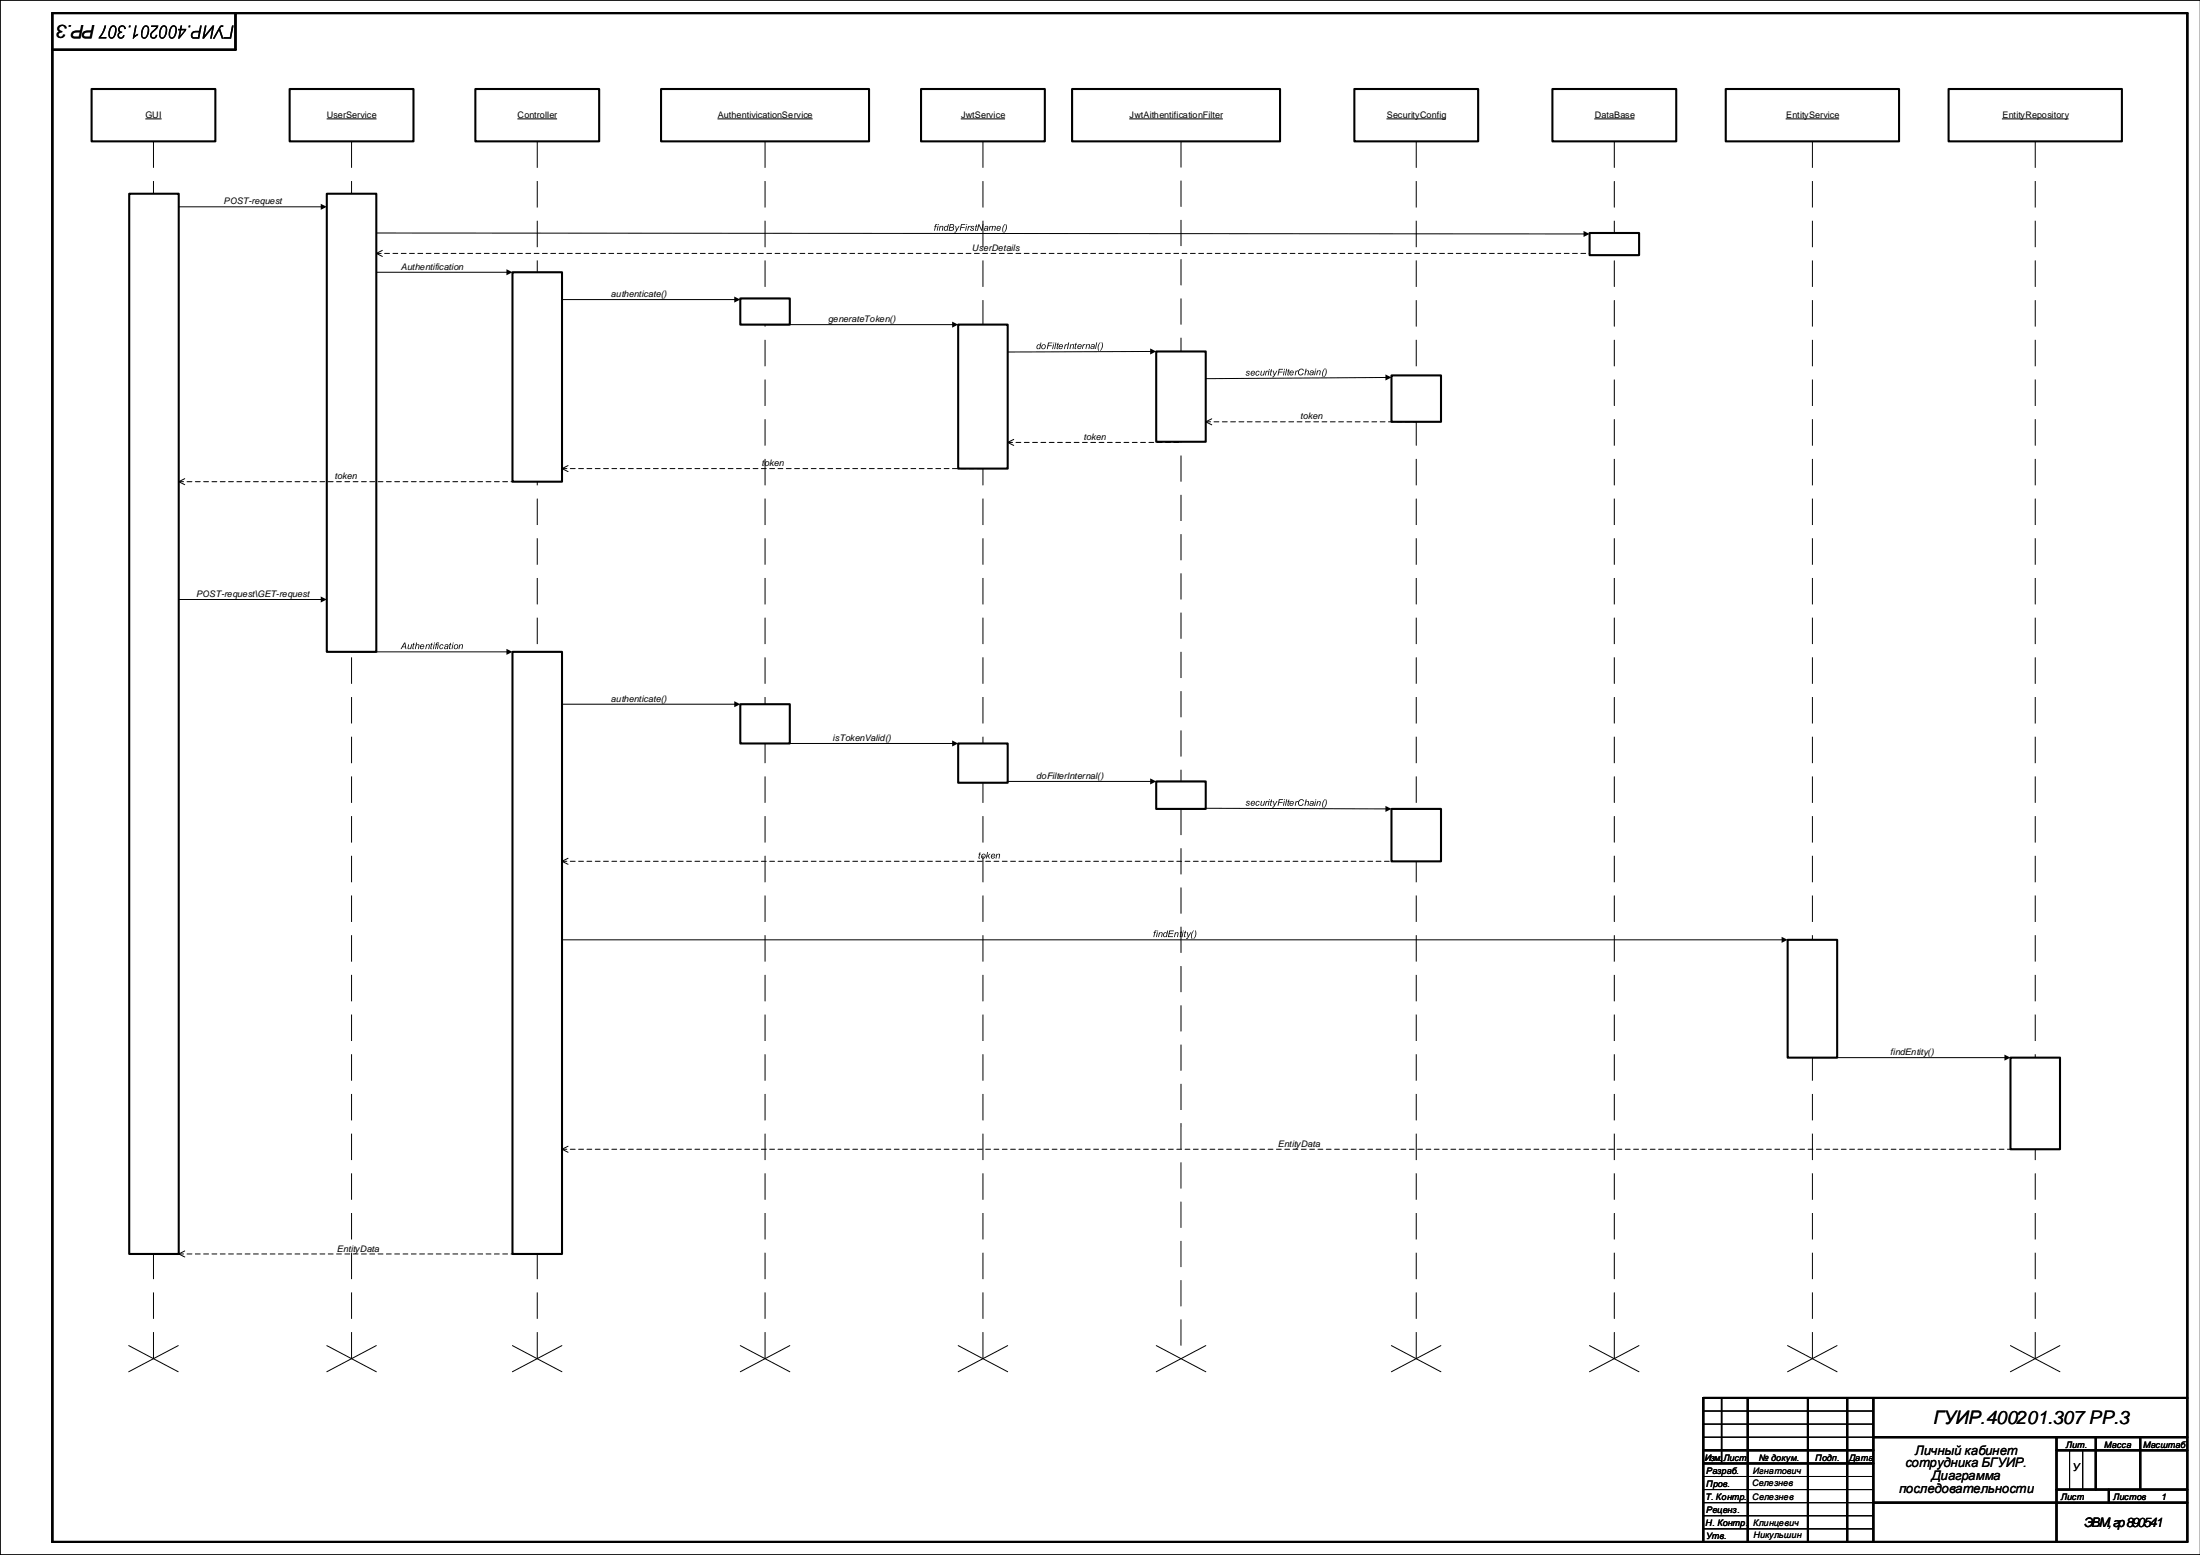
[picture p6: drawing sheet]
<svg xmlns="http://www.w3.org/2000/svg" width="841mm" height="594mm" viewBox="0 0 841 594" stroke-linecap="round" stroke-linejoin="round" font-family="sans-serif">
<g fill="none" stroke="#000" stroke-width=".38">
<path d="M840.9 0h-840.9v594h840.9M58.7 54v10.1M58.7 69.2v10.1M58.7 84.3v10.1M58.7 99.5v10.1M58.7 114.6v10.2M58.7 129.8v10.1M58.7 145v10.1M58.7 160.1v10.1M58.7 175.3v10.1M58.7 190.5v10.1M58.7 205.6v10.1"/>
<path d="M58.7 220.8v10.1M58.7 235.9v10.1M58.7 251.1v10.1M58.7 266.3v10.1M58.7 281.4v10.1M58.7 296.6v10.1M58.7 311.7v10.1M58.7 326.9v10.1M58.7 342.1v10.1M58.7 357.2v10.1M58.7 372.4v10.1M58.7 387.5v10.2"/>
<path d="M58.7 402.7v10.1M58.7 417.9v10.1M58.7 433v10.1M58.7 448.2v10.1M58.7 463.4v10.1M58.7 478.5v10.1M58.7 493.7v10.1M58.7 508.8v10.1M651 539h65M651 544h65M651 549h65M791 554v15"/>
<path d="M796 554v15M651 564h65M651 569h65M651 574h65M651 579h65M651 584h65"/>
</g>
<g fill="none" stroke="#000" stroke-width=".79">
<path d="M20 5h816v584h-816zM90 5v14h-70M668 534v55M691 534v55M706 534v55M716 534v55M836 534h-185v55M651 554h65M651 559h65M716 549h120M786 554h50M786 549v40"/>
<path d="M801 549v20M818 549v20M716 574h120M786 569h50M806 569v5"/>
</g>
<path d="M658 534v24.6" fill="none" stroke="#000" stroke-width=".53"/>
<g fill="#000">
<path d="M40 9.7h.6l-.4 1.3-1.8 3.1h2.3l-.1 .6h-2.9l1.6-2.9z"/>
<path d="M42.5 10a1.37 1.37 0 0 1 1.7 0 1.37 1.37 0 0 1 .3 1.7 2.64 2.64 0 0 1-2.1 3.1 2.67 2.67 0 0 1-.6-3.8zM42.7 10.5l-.6 1.7a1.46 1.46 0 0 0 .5 2.1 3.1 3.1 0 0 0 .9-4.1z"/>
<path d="M42.5 10a1.37 1.37 0 0 1 1.7 0 1.37 1.37 0 0 1 .3 1.7 2.64 2.64 0 0 1-2.1 3.1 2.67 2.67 0 0 1-.6-3.8zM42.7 10.5l-.6 1.7a1.46 1.46 0 0 0 .5 2.1 3.1 3.1 0 0 0 .9-4.1z"/>
<path d="M49.3 9.7h.6l-.1 .7h-.6zM45.6 10.1a1.42 1.42 0 0 1 1.6-.4 1.42 1.42 0 0 1 .9 1.4h-.5a.92 .92 0 0 0-1-.9 .92 .92 0 0 0-.9 1 .92 .92 0 0 0 1 .9l-.1 .5a.85 .85 0 0 0-1.2 .4 .85 .85 0 0 0 .6 1.2 .85 .85 0 0 0 1.1-.8l.5 .1a1.35 1.35 0 0 1-2 1.2 1.35 1.35 0 0 1 .1-2.4 1.39 1.39 0 0 1-.1-2.2z"/>
<path d="M49.3 9.7h.6l-.1 .7h-.6zM45.6 10.1a1.42 1.42 0 0 1 1.6-.4 1.42 1.42 0 0 1 .9 1.4h-.5a.92 .92 0 0 0-1-.9 .92 .92 0 0 0-.9 1 .92 .92 0 0 0 1 .9l-.1 .5a.85 .85 0 0 0-1.2 .4 .85 .85 0 0 0 .6 1.2 .85 .85 0 0 0 1.1-.8l.5 .1a1.35 1.35 0 0 1-2 1.2 1.35 1.35 0 0 1 .1-2.4 1.39 1.39 0 0 1-.1-2.2z"/>
<path d="M69 9.7h.6l-.3 1.3h1.9l-.1 .6-2.6 3.2h-.4l.6-3.2h-.7l.1-.6h.7zM69.2 11.6l-.3 2.1 1.6-2.1zM65.5 10a1.37 1.37 0 0 1 1.8 0 1.37 1.37 0 0 1 .3 1.7 2.63 2.63 0 0 1-2.2 3.1 2.67 2.67 0 0 1-.5-3.8zM65.8 10.5l-.6 1.3a2.22 2.22 0 0 0 .3 2.5h.2a3.1 3.1 0 0 0 .9-4.1zM61.8 10a1.37 1.37 0 0 1 1.8 0 1.37 1.37 0 0 1 .3 1.7 2.63 2.63 0 0 1-2.2 3.1 2.67 2.67 0 0 1-.5-3.8zM62.1 10.5l-.6 1.3a2.22 2.22 0 0 0 .3 2.5h.2a3.1 3.1 0 0 0 .9-4.1zM57.8 9.7h2.7l-.5 1.2-1.6 1.5a.9 .9 0 0 0-.5 1.4 .9 .9 0 0 0 1.5 .1l.2-.6 .5 .1a1.44 1.44 0 0 1-2.2 1.2 1.44 1.44 0 0 1 .2-2.5l1.7-1.8h-2.1zM54.9 10a1.37 1.37 0 0 1 1.8 0 1.37 1.37 0 0 1 .3 1.7 2.63 2.63 0 0 1-2.2 3.1 2.67 2.67 0 0 1-.5-3.8zM55.2 10.5l-.6 1.3a2.22 2.22 0 0 0 .3 2.5h.2a3.1 3.1 0 0 0 .9-4.1zM51.7 9.7h.5l-.7 3.9 1.3-.7-.1 .6-2 1.3z"/>
<path d="M69 9.7h.6l-.3 1.3h1.9l-.1 .6-2.6 3.2h-.4l.6-3.2h-.7l.1-.6h.7zM69.2 11.6l-.3 2.1 1.6-2.1zM65.5 10a1.37 1.37 0 0 1 1.8 0 1.37 1.37 0 0 1 .3 1.7 2.63 2.63 0 0 1-2.2 3.1 2.67 2.67 0 0 1-.5-3.8zM65.8 10.5l-.6 1.3a2.22 2.22 0 0 0 .3 2.5h.2a3.1 3.1 0 0 0 .9-4.1zM61.8 10a1.37 1.37 0 0 1 1.8 0 1.37 1.37 0 0 1 .3 1.7 2.63 2.63 0 0 1-2.2 3.1 2.67 2.67 0 0 1-.5-3.8zM62.1 10.5l-.6 1.3a2.22 2.22 0 0 0 .3 2.5h.2a3.1 3.1 0 0 0 .9-4.1zM57.8 9.7h2.7l-.5 1.2-1.6 1.5a.9 .9 0 0 0-.5 1.4 .9 .9 0 0 0 1.5 .1l.2-.6 .5 .1a1.44 1.44 0 0 1-2.2 1.2 1.44 1.44 0 0 1 .2-2.5l1.7-1.8h-2.1zM54.9 10a1.37 1.37 0 0 1 1.8 0 1.37 1.37 0 0 1 .3 1.7 2.63 2.63 0 0 1-2.2 3.1 2.67 2.67 0 0 1-.5-3.8zM55.2 10.5l-.6 1.3a2.22 2.22 0 0 0 .3 2.5h.2a3.1 3.1 0 0 0 .9-4.1zM51.7 9.7h.5l-.7 3.9 1.3-.7-.1 .6-2 1.3z"/>
<path d="M88.7 9.7h.6l-1 5.1h-2.9l.1-.6h2.3zM84.2 9.9l1.2-.2-.1 .6h-.7l-.5 .6 1.3 3.9h-.6l-1.1-3.2-1.7 3.2h-.7zM78.3 9.7h.6l-.7 3.9 3.1-3.9h.6l-1 5.1h-.6l.8-3.9-3.2 3.9h-.5zM73.5 12.2l.9-.4h1.7l.4-2.1h.6l-.9 5.1h-1.9a1.41 1.41 0 0 1-1.3-1 1.41 1.41 0 0 1 .5-1.6zM73.8 12.7a.84 .84 0 0 0-.2 1.1 .84 .84 0 0 0 .9 .4h1.1l.4-1.8h-1.6zM72.1 9.7h.7l-.2 .7h-.6z"/>
<path d="M88.7 9.7h.6l-1 5.1h-2.9l.1-.6h2.3zM84.2 9.9l1.2-.2-.1 .6h-.7l-.5 .6 1.3 3.9h-.6l-1.1-3.2-1.7 3.2h-.7zM78.3 9.7h.6l-.7 3.9 3.1-3.9h.6l-1 5.1h-.6l.8-3.9-3.2 3.9h-.5zM73.5 12.2l.9-.4h1.7l.4-2.1h.6l-.9 5.1h-1.9a1.41 1.41 0 0 1-1.3-1 1.41 1.41 0 0 1 .5-1.6zM73.8 12.7a.84 .84 0 0 0-.2 1.1 .84 .84 0 0 0 .9 .4h1.1l.4-1.8h-1.6zM72.1 9.7h.7l-.2 .7h-.6z"/>
</g>
<path d="M35 34h47.3v20h-47.3z" fill-rule="evenodd" fill="#fff"/>
<path d="M35 34h47.3v20h-47.3z" fill="none" stroke="#000" stroke-width=".79"/>
<g fill="none" stroke="#000" stroke-width=".38">
<path d="M55.5 45.4h6.3M134.4 54v10.1M134.4 69.2v10.1M134.4 84.3v10.1M134.4 99.5v10.1M134.4 114.6v10.2M134.4 129.8v10.1M134.4 145v10.1M134.4 160.1v10.1M134.4 175.3v10.1M134.4 190.5v10.1M134.4 205.6v10.1"/>
<path d="M134.4 220.8v10.1M134.4 235.9v10.1M134.4 251.1v10.1M134.4 266.3v10.1M134.4 281.4v10.1M134.4 296.6v10.1M134.4 311.7v10.1M134.4 326.9v10.1M134.4 342.1v10.1M134.4 357.2v10.1M134.4 372.4v10.1M134.4 387.5v10.2"/>
<path d="M134.4 402.7v10.1M134.4 417.9v10.1M134.4 433v10.1M134.4 448.2v10.1M134.4 463.4v10.1M134.4 478.5v10.1M134.4 493.7v10.1M49.2 514l18.9 10M68.1 514l-18.9 10M134.4 508.8v10.1"/>
</g>
<path d="M110.7 34h47.3v20h-47.3z" fill-rule="evenodd" fill="#fff"/>
<path d="M110.7 34h47.3v20h-47.3z" fill="none" stroke="#000" stroke-width=".79"/>
<g fill="none" stroke="#000" stroke-width=".38">
<path d="M124.8 45.4h19.1M292.4 54v10.1M292.4 69.2v10.1M292.4 84.3v10.1M292.4 99.5v10.1M292.4 114.6v10.2M292.4 129.8v10.1M292.4 145v10.1M292.4 160.1v10.1M292.4 175.3v10.1M292.4 190.5v10.1M292.4 205.6v10.1"/>
<path d="M292.4 220.8v10.1M292.4 235.9v10.1M292.4 251.1v10.1M292.4 266.3v10.1M292.4 281.4v10.1M292.4 296.6v10.1M292.4 311.7v10.1M292.4 326.9v10.1M292.4 342.1v10.1M292.4 357.2v10.1M292.4 372.4v10.1M292.4 387.5v10.2"/>
<path d="M292.4 402.7v10.1M292.4 417.9v10.1M292.4 433v10.1M292.4 448.2v10.1M292.4 463.4v10.1M292.4 478.5v10.1M292.4 493.7v10.1M124.9 514l18.9 10M143.8 514l-18.9 10M292.4 508.8v10.1"/>
</g>
<path d="M252.7 34h79.5v20h-79.5z" fill-rule="evenodd" fill="#fff"/>
<path d="M252.7 34h79.5v20h-79.5z" fill="none" stroke="#000" stroke-width=".79"/>
<g fill="none" stroke="#000" stroke-width=".38">
<path d="M274.2 45.4h36.4M375.7 54v10.1M375.7 69.2v10.1M375.7 84.3v10.1M375.7 99.5v10.1M375.7 114.6v10.2M375.7 129.8v10.1M375.7 145v10.1M375.7 160.1v10.1M375.7 175.3v10.1M375.7 190.5v10.1M375.7 205.6v10.1"/>
<path d="M375.7 220.8v10.1M375.7 235.9v10.1M375.7 251.1v10.1M375.7 266.3v10.1M375.7 281.4v10.1M375.7 296.6v10.1M375.7 311.7v10.1M375.7 326.9v10.1M375.7 342.1v10.1M375.7 357.2v10.1M375.7 372.4v10.1M375.7 387.5v10.2"/>
<path d="M375.7 402.7v10.1M375.7 417.9v10.1M375.7 433v10.1M375.7 448.2v10.1M375.7 463.4v10.1M375.7 478.5v10.1M375.7 493.7v10.1M282.9 514l19 10M301.9 514l-19 10M375.7 508.8v10.1"/>
</g>
<path d="M352 34h47.3v20h-47.3z" fill-rule="evenodd" fill="#fff"/>
<path d="M352 34h47.3v20h-47.3z" fill="none" stroke="#000" stroke-width=".79"/>
<g fill="none" stroke="#000" stroke-width=".38">
<path d="M367.2 45.4h16.9M541.3 54v10.1M541.3 69.2v10.1M541.3 84.3v10.1M541.3 99.5v10.1M541.3 114.6v10.2M541.3 129.8v10.1M541.3 145v10.1M541.3 160.1v10.1M541.3 175.3v10.1M541.3 190.5v10.1M541.3 205.6v10.1"/>
<path d="M541.3 220.8v10.1M541.3 235.9v10.1M541.3 251.1v10.1M541.3 266.3v10.1M541.3 281.4v10.1M541.3 296.6v10.1M541.3 311.7v10.1M541.3 326.9v10.1M541.3 342.1v10.1M541.3 357.2v10.1M541.3 372.4v10.1M541.3 387.5v10.2"/>
<path d="M541.3 402.7v10.1M541.3 417.9v10.1M541.3 433v10.1M541.3 448.2v10.1M541.3 463.4v10.1M541.3 478.5v10.1M541.3 493.7v10.1M366.2 514l18.9 10M385.1 514l-18.9 10M541.3 508.8v10.1"/>
</g>
<path d="M517.6 34h47.4v20h-47.4z" fill-rule="evenodd" fill="#fff"/>
<path d="M517.6 34h47.4v20h-47.4z" fill="none" stroke="#000" stroke-width=".79"/>
<g fill="none" stroke="#000" stroke-width=".38">
<path d="M451.4 54v10M529.9 45.4h22.8M451.4 69v10M451.4 84v10M451.4 99v10M451.4 114v10M451.4 129v10M451.4 144v10M451.4 159v10M451.4 174v10M451.4 189v10M451.4 204v10"/>
<path d="M451.4 219v10M451.4 234v10M451.4 249v10M451.4 279v10M451.4 264v10M451.4 294v10M451.4 309v10M451.4 324v10M451.4 339v10M451.4 354v10M451.4 369v10M451.4 384v10"/>
<path d="M451.4 399v10M451.4 414v10M451.4 429v10M451.4 444v10M451.4 459v10M451.4 474v10M451.4 489v10M451.4 504v10M531.8 514l18.9 10M550.7 514l-18.9 10"/>
</g>
<path d="M409.8 34h79.4v20h-79.4z" fill-rule="evenodd" fill="#fff"/>
<path d="M409.8 34h79.4v20h-79.4z" fill="none" stroke="#000" stroke-width=".79"/>
<path d="M431.6 45.4h35.8M441.9 514l19 10M460.9 514l-19 10" fill="none" stroke="#000" stroke-width=".38"/>
<path d="M49.4 74h18.9v405h-18.9z" fill-rule="evenodd" fill="#fff"/>
<path d="M49.4 74h18.9v405h-18.9z" fill="none" stroke="#000" stroke-width=".79"/>
<g fill="none" stroke="#000" stroke-width=".38">
<path d="M205.3 54v10.1M68.3 79h54.6M205.3 69.2v10.1M205.3 84.3v10.1M205.3 99.5v10.1M205.3 114.6v10.2M205.3 114.4h75.6M205.3 129.8v10.1M292.4 124h71.8M205.3 145v10.1M205.3 160.1v10.1M205.3 175.3v10.1"/>
<path d="M205.3 190.5v10.1M205.3 205.6v10.1M205.3 220.8v10.1M205.3 235.9v10.1M205.3 251.1v10.1M205.3 266.3v10.1M205.3 281.4v10.1M205.3 296.6v10.1M205.3 311.7v10.1M205.3 326.9v10.1M205.3 342.1v10.1M205.3 357.2v10.1"/>
<path d="M205.3 372.4v10.1M205.3 387.5v10.2M205.3 402.7v10.1M205.3 417.9v10.1M205.3 433v10.1M205.3 448.2v10.1M205.3 463.4v10.1M205.3 478.5v10.1M205.3 493.7v10.1M205.3 508.8v10.1"/>
</g>
<path d="M122.6 77.8l2.3 1.2-2.3 1.2zM280.6 113.3l2.3 1.1-2.3 1.2zM363.9 122.8l2.3 1.2-2.3 1.2z" fill="#000"/>
<path d="M181.7 34h47.3v20h-47.3z" fill-rule="evenodd" fill="#fff"/>
<path d="M181.7 34h47.3v20h-47.3z" fill="none" stroke="#000" stroke-width=".79"/>
<g fill="none" stroke="#000" stroke-width=".38">
<path d="M197.8 45.4h15.1M617 54v10.1M617 69.2v10.1M617 84.3v10.1M617 99.5v10.1M134.4 104h59.5M617 114.6v10.2M439.9 134.3l-64.2 .2M617 129.8v10.1M529.8 144.2l-78.4 .5M617 145v10.1M617 160.1v10.1"/>
<path d="M617 175.3v10.1M617 190.5v10.1M617 205.6v10.1M617 220.8v10.1M617 235.9v10.1M617 251.1v10.1M617 266.3v10.1M617 281.4v10.1M617 296.6v10.1M617 311.7v10.1M617 326.9v10.1M617 342.1v10.1"/>
<path d="M617 357.2v10.1M617 372.4v10.1M617 387.5v10.2M617 402.7v10.1M617 417.9v10.1M617 433v10.1M617 448.2v10.1M617 463.4v10.1M617 478.5v10.1M617 493.7v10.1M195.8 514l19 10M214.8 514l-19 10"/>
<path d="M617 508.8v10.1"/>
</g>
<path d="M193.6 102.8l2.3 1.2-2.3 1.2zM439.6 133.1l2.3 1.1-2.3 1.2zM529.5 143l2.3 1.2-2.3 1.1z" fill="#000"/>
<g fill="#000">
<path d="M396.5 131.8l.5-.3 .5 .3 .2-.9h.3l-.5 2.5h-.3l.1-.3a.8 .8 0 0 1-1.2-.2 .8 .8 0 0 1 .4-1.1zM396.7 131.9v.1a.62 .62 0 0 0-.3 .8 .62 .62 0 0 0 .8 .3 .62 .62 0 0 0 .2-.9l-.2-.4zM397.9 132.4a.95 .95 0 0 1 1.9 0 .95 .95 0 0 1-1.9 0zM398.2 132.4a.65 .65 0 0 0 1.3 0 .65 .65 0 0 0-1.3 0zM400.6 130.9l1.6-.1v.3h-1.3l-.2 .8h1.3v.3h-1.4l-.2 1.2h-.3zM402.7 130.8h.3l-.1 .4h-.3zM402.5 131.5h.3l-.3 1.8h-.4zM403.4 130.8h.3l-.5 2.5h-.3zM404.2 131.1l.4-.2-.2 .6h.3l-.3 .3-.2 1.1 .2 .4a.39 .39 0 0 1-.5 0 .39 .39 0 0 1 0-.5l.2-1-.2-.3h.2zM405 131.7a.77 .77 0 0 1 .9-.1 .77 .77 0 0 1 .4 .9h-1.4a.49 .49 0 0 0 .4 .6 .49 .49 0 0 0 .6-.4l.3 .1a.87 .87 0 0 1-1.4 .4 .87 .87 0 0 1 .2-1.5zM405.2 131.9l-.2 .4h1a.45 .45 0 0 0-.2-.5 .45 .45 0 0 0-.6 .1zM407 131.5h.3l-.1 .4 .8-.4-.6 .5-.5 1.3h-.2zM408.3 130.8h.3l-.5 2.5h-.3zM409.1 131.5h.3v.3a.58 .58 0 0 1 .7-.4 .58 .58 0 0 1 .4 .8l-.3 1.1h-.3l.3-1.1a.39 .39 0 0 0-.3-.6 .39 .39 0 0 0-.5 .4l-.3 1.3h-.3zM411.1 131.1l.4-.3-.2 .7h.3l-.3 .2-.3 1.2 .3 .4a.39 .39 0 0 1-.5 0 .39 .39 0 0 1-.1-.5l.3-1.1-.2-.2h.2zM412.1 131.7a.77 .77 0 0 1 1-.2 .77 .77 0 0 1 .3 1h-1.3a.49 .49 0 0 0 .3 .6 .49 .49 0 0 0 .6-.4h.3a.87 .87 0 0 1-1.4 .4 .87 .87 0 0 1 .2-1.4zM412.4 131.8l-.3 .4h1a.45 .45 0 0 0-.2-.5 .45 .45 0 0 0-.5 .1zM413.9 131.5h.3l-.1 .4 .8-.4-.7 .4-.4 1.4h-.3zM415.2 131.5h.3l-.1 .3a.58 .58 0 0 1 .8-.4 .58 .58 0 0 1 .3 .8l-.2 1.1h-.3l.2-1.2a.39 .39 0 0 0-.2-.5 .39 .39 0 0 0-.5 .4l-.3 1.3h-.3zM417.1 131.7l.1-.1a.69 .69 0 0 1 .9-.1 .69 .69 0 0 1 .3 .7l-.1 1.1-.4-.2a.63 .63 0 0 1-.8 .2 .63 .63 0 0 1-.3-.8 .63 .63 0 0 1 .9-.3h.4a.43 .43 0 0 0-.4-.6 .43 .43 0 0 0-.5 .4h-.3zM417.2 132.6a.43 .43 0 0 0 .5 .5 .43 .43 0 0 0 .2-.7zM419 130.8h.4l-.6 2.5h-.3zM420.4 130.7h.3l-.9 1.9 .2 1.4a2.4 2.4 0 0 1 .4-3.3zM421 130.7a2.18 2.18 0 0 1-.6 3.3l.8-1.6z"/>
<path d="M476.5 141.8l.1-.1a.7 .7 0 0 1 1.1 .5h-.3a.37 .37 0 0 0-.4-.3 .37 .37 0 0 0-.4 .3l.1 .1a.73 .73 0 0 1 .8 .6 .73 .73 0 0 1-.7 .8 .73 .73 0 0 1-.7-.8h.3l.2 .3a.36 .36 0 0 0 .5 .1 .36 .36 0 0 0 .1-.4l-.3-.2a.52 .52 0 0 1-.5-.3 .52 .52 0 0 1 .1-.6zM478.3 141.9a.77 .77 0 0 1 1-.2 .77 .77 0 0 1 .3 .9l-1.3 .1a.49 .49 0 0 0 .4 .6 .49 .49 0 0 0 .5-.4h.3a.87 .87 0 0 1-1.4 .4 .87 .87 0 0 1 .2-1.4zM478.6 142l-.3 .4h1.1a.45 .45 0 0 0-.3-.5 .45 .45 0 0 0-.5 .1zM480.2 141.9l.1-.1a.69 .69 0 0 1 1.1 .4h-.3a.55 .55 0 0 0-.9 .2 .55 .55 0 0 0 .6 .8l.5-.4a.82 .82 0 0 1-1.2 .6 .82 .82 0 0 1-.1-1.4zM482 141.6h.3l-.3 1.4 .3 .2 .5-.3 .3-1.3h.3l-.3 1.9h-.3l.1-.4a.58 .58 0 0 1-.8 .4 .58 .58 0 0 1-.3-.8zM483.8 141.6h.3l-.1 .4 .8-.3-.6 .4-.4 1.3-.3 .1zM485 140.9h.3v.4h-.3zM484.9 141.6h.3l-.4 1.8h-.3zM485.8 141.2l.3-.2-.1 .6h.3l-.3 .3-.2 1 .2 .5a.39 .39 0 0 1-.5 0 .39 .39 0 0 1-.1-.5l.3-1h-.3zM486.6 141.6h.3l.2 1.5 .8-1.5h.3l-1.1 2.1a.4 .4 0 0 1-.3 .4 .4 .4 0 0 1-.5-.3l.6-.4zM488.8 140.9h1.6v.3h-1.3l-.2 .8h1.3v.3h-1.4l-.2 1.1h-.3zM490.8 140.9h.4l-.1 .3h-.3zM490.7 141.6h.3l-.4 1.8h-.3zM491.6 140.9h.3l-.5 2.5h-.3zM492.4 141.1l.4-.2-.2 .7h.3l-.3 .2-.2 1 .2 .6a.39 .39 0 0 1-.5 0 .39 .39 0 0 1 0-.5l.2-1.1h-.3zM493.1 141.8a.77 .77 0 0 1 1-.2 .77 .77 0 0 1 .3 .9l-1.3 .1a.49 .49 0 0 0 .4 .6 .49 .49 0 0 0 .6-.4h.3a.87 .87 0 0 1-1.4 .4 .87 .87 0 0 1 .1-1.4zM493.4 141.9l-.2 .4h1a.45 .45 0 0 0-.3-.5 .45 .45 0 0 0-.5 .1zM495.2 141.6h.3l-.1 .3 .8-.3-.6 .4-.5 1.4h-.3zM496.5 141.2a1.02 1.02 0 0 1 1-.4 1.02 1.02 0 0 1 .8 .8h-.3a.97 .97 0 0 0-1.5-.1 .97 .97 0 0 0 .3 1.5 .79 .79 0 0 0 1.1-.5h.3a1.17 1.17 0 0 1-1.8 .7 1.17 1.17 0 0 1 .1-2zM499.1 140.8h.3l-.2 1a.57 .57 0 0 1 .7-.3 .57 .57 0 0 1 .3 .8l-.2 1h-.3l.3-1.4-.6-.1-.5 1.5h-.4zM500.8 141.7l.1-.1a.69 .69 0 0 1 .8-.1 .69 .69 0 0 1 .4 .8l-.1 1-.4-.2a.63 .63 0 0 1-.8 .3 .63 .63 0 0 1-.3-.9 .63 .63 0 0 1 .9-.2l.4-.1a.43 .43 0 0 0-.4-.5 .43 .43 0 0 0-.5 .4l-.3-.1zM500.8 142.7a.43 .43 0 0 0 .5 .4 .43 .43 0 0 0 .3-.7zM502.8 140.8h.3l-.1 .4h-.3zM502.6 141.5h.3l-.3 1.8h-.4zM503.4 141.5h.3l-.1 .3a.58 .58 0 0 1 .8-.4 .58 .58 0 0 1 .3 .8l-.2 1.1h-.3l.2-1.1a.39 .39 0 0 0-.3-.6 .39 .39 0 0 0-.4 .4l-.3 1.3h-.4zM506.2 140.7h.3l-.8 1.9 .1 1.4a2.4 2.4 0 0 1 .4-3.3zM506.6 140.7a2.18 2.18 0 0 1-.7 3.3l.8-1.6z"/>
</g>
<path d="M593.3 34h47.4v20h-47.4z" fill-rule="evenodd" fill="#fff"/>
<path d="M593.3 34h47.4v20h-47.4z" fill="none" stroke="#000" stroke-width=".79"/>
<g fill="none" stroke="#000" stroke-width=".38">
<path d="M609.3 45.4h15.4M692.7 54v10.1M692.7 69.2v10.1M134.4 89l471.1 .4M146.1 95.6l-2.3 1.2 2.3 1.2M692.7 84.3v10.1M692.7 99.5v10.1M692.7 114.6v10.2M692.7 129.8v10.1M692.7 145v10.1M692.7 160.1v10.1M692.7 175.3v10.1"/>
<path d="M692.7 190.5v10.1M692.7 205.6v10.1M692.7 220.8v10.1M692.7 235.9v10.1M692.7 251.1v10.1M692.7 266.3v10.1M692.7 281.4v10.1M692.7 296.6v10.1M692.7 311.7v10.1M692.7 326.9v10.1M692.7 342.1v10.1M692.7 357.2v10.1"/>
<path d="M692.7 372.4v10.1M692.7 387.5v10.2M692.7 402.7v10.1M692.7 417.9v10.1M692.7 433v10.1M692.7 448.2v10.1M692.7 463.4v10.1M692.7 478.5v10.1M692.7 493.7v10.1M607.5 514l18.9 10M626.4 514l-18.9 10M692.7 508.8v10.1"/>
</g>
<path d="M605.2 88.2l2.3 1.2-2.3 1.1z" fill="#000"/>
<path d="M357.6 85.7l.7-.1-.5 .4-.1 .3h.3v.2h-.3l-.4 1.6h-.3l.3-1.6h-.2v-.2h.3zM358.5 85.6h.3v.4h-.3zM358.4 86.3h.3l-.4 1.8h-.3zM359.2 86.3h.3l-.1 .3a.58 .58 0 0 1 .8-.4 .58 .58 0 0 1 .3 .8l-.2 1.1h-.3l.2-1.1a.39 .39 0 0 0-.3-.6 .39 .39 0 0 0-.4 .4l-.4 1.3h-.3zM361.1 86.5l.5-.2 .5 .3 .2-1h.4l-.6 2.5h-.3l.1-.2a.8 .8 0 0 1-1.2-.2 .8 .8 0 0 1 .4-1.2zM361.4 86.6l-.1 .1a.62 .62 0 0 0-.3 .9 .62 .62 0 0 0 .8 .2 .62 .62 0 0 0 .2-.8l-.2-.4zM363.1 85.6h1.1a.6 .6 0 0 1 .5 .6 .6 .6 0 0 1-.5 .6 .7 .7 0 0 1 .4 .9 .7 .7 0 0 1-.8 .4h-1.2zM363.4 85.9l-.2 .8h.5a.44 .44 0 0 0 .7-.3 .44 .44 0 0 0-.5-.5zM363.1 87l-.1 .8 1.2-.1a.4 .4 0 0 0 .1-.5 .4 .4 0 0 0-.5-.2zM365.1 86.3h.3l.2 1.5 .8-1.5h.4l-1.2 2.1a.4 .4 0 0 1-.3 .4 .4 .4 0 0 1-.5-.3l.6-.4zM367.3 85.6h1.7l-.1 .3h-1.3l-.2 .8h1.4l-.1 .3h-1.3l-.3 1.1h-.3zM369.4 85.6h.3l-.1 .4h-.3zM369.2 86.3h.4l-.4 1.8h-.3zM370 86.3h.3l-.1 .4 .8-.4-.6 .5-.4 1.3h-.3zM371.2 86.4l.1-.1a.7 .7 0 0 1 1.1 .6h-.3a.37 .37 0 0 0-.4-.4 .37 .37 0 0 0-.4 .3l.1 .1a.73 .73 0 0 1 .8 .7 .73 .73 0 0 1-.8 .7 .73 .73 0 0 1-.6-.8l.6 .4h.4a.55 .55 0 0 0-.1-.6 .55 .55 0 0 0-.6-.2zM373.1 85.9l.3-.2-.1 .6h.3l-.4 .3-.2 1.1 .3 .4a.39 .39 0 0 1-.5 0 .39 .39 0 0 1-.1-.5l.2-1-.2-.3h.3zM374 85.6h.3l.9 2.2 .4-2.2h.3l-.5 2.5h-.3l-.9-2.1-.4 2.1h-.4zM376.4 86.5l.1-.1a.69 .69 0 0 1 .9-.1 .69 .69 0 0 1 .3 .8l-.1 1-.4-.2a.63 .63 0 0 1-.8 .3 .63 .63 0 0 1-.3-.9 .63 .63 0 0 1 .9-.2l.4-.1a.43 .43 0 0 0-.4-.5 .43 .43 0 0 0-.5 .4l-.3-.1zM376.4 87.5a.43 .43 0 0 0 .6 .4 .43 .43 0 0 0 .2-.6zM378.3 86.3h.3l-.1 .3a.56 .56 0 0 1 .5-.3 .56 .56 0 0 1 .5 .3 .54 .54 0 0 1 .7-.3 .54 .54 0 0 1 .4 .7l-.3 1.1h-.3l.3-1.4-.2-.2-.5 .3-.4 1.3h-.3l.3-1.4-.5-.1-.5 1.5h-.3zM381.2 86.5a.77 .77 0 0 1 1-.1 .77 .77 0 0 1 .3 .9h-1.3a.49 .49 0 0 0 .3 .6 .49 .49 0 0 0 .6-.4l.3 .1a.87 .87 0 0 1-1.4 .4 .87 .87 0 0 1 .2-1.5zM381.5 86.7l-.3 .4h1a.45 .45 0 0 0-.2-.5 .45 .45 0 0 0-.5 .1zM384 85.6h.2l-.8 1.9 .2 1.4a2.4 2.4 0 0 1 .4-3.3zM384.3 85.6a2.18 2.18 0 0 1-.6 3.3l.8-1.6z" fill="#000"/>
<path d="M143.8 96.8h473.2" fill="none" stroke="#000" stroke-width=".38" stroke-dasharray="1.9 1.3"/>
<path d="M659.6 34h66.2v20h-66.2z" fill-rule="evenodd" fill="#fff"/>
<path d="M659.6 34h66.2v20h-66.2z" fill="none" stroke="#000" stroke-width=".79"/>
<g fill="none" stroke="#000" stroke-width=".38">
<path d="M682.5 45.4h20.4M777.9 54v10.1M777.9 69.2v10.1M777.9 84.3v10.1M777.9 99.5v10.1M777.9 114.6v10.2M777.9 129.8v10.1M777.9 145v10.1M777.9 160.1v10.1M777.9 175.3v10.1M777.9 190.5v10.1M777.9 205.6v10.1"/>
<path d="M777.9 220.8v10.1M777.9 235.9v10.1M777.9 251.1v10.1M777.9 266.3v10.1M777.9 281.4v10.1M777.9 296.6v10.1M777.9 311.7v10.1M777.9 326.9v10.1M777.9 342.1v10.1M777.9 357.2v10.1M777.9 372.4v10.1M777.9 387.5v10.2"/>
<path d="M777.9 402.7v10.1M777.9 417.9v10.1M777.9 433v10.1M777.9 448.2v10.1M777.9 463.4v10.1M777.9 478.5v10.1M777.9 493.7v10.1M683.2 514l18.9 10M702.1 514l-18.9 10M777.9 508.8v10.1"/>
</g>
<path d="M744.8 34h66.2v20h-66.2z" fill-rule="evenodd" fill="#fff"/>
<path d="M744.8 34h66.2v20h-66.2z" fill="none" stroke="#000" stroke-width=".79"/>
<g fill="none" stroke="#000" stroke-width=".38">
<path d="M765.1 45.4h25.5M463.1 160l-2.3 1.1 2.3 1.2M217.1 177.8l-2.3 1.2 2.3 1.2M387.5 167.8l-2.4 1.2 2.4 1.2M68.3 229h54.6M134.4 249h59.5M205.3 269h75.6M292.4 284h71.8M375.7 298.5h64.2M451.4 308.7l78.4 .3M217.1 327.8l-2.3 1.2 2.3 1.2M214.8 359h466.4"/>
<path d="M692.7 404h73.7M217.1 437.8l-2.3 1.2 2.3 1.2M70.6 477.8l-2.3 1.2 2.3 1.2M768.4 514l18.9 10M787.3 514l-18.9 10"/>
</g>
<path d="M214.8 179h160.9M385.1 169h66.3M460.8 161.1h80.5M214.8 329h326.5M214.8 439h563.1M68.3 479h137" fill="none" stroke="#000" stroke-width=".38" stroke-dasharray="1.9 1.3"/>
<path d="M122.6 227.8l2.3 1.2-2.3 1.2zM193.6 247.8l2.3 1.2-2.3 1.2zM280.6 267.8l2.3 1.2-2.3 1.2zM363.9 282.8l2.3 1.2-2.3 1.2zM439.6 297.3l2.3 1.2-2.3 1.2zM529.5 307.8l2.3 1.2-2.3 1.1zM680.9 357.8l2.3 1.2-2.3 1.2zM766.1 402.8l2.3 1.2-2.3 1.2z" fill="#000"/>
<g fill="#000">
<path d="M154.5 245.4h.4l.4 2.5h-.3l-.1-.7h-1l-.4 .7h-.4zM154.7 245.7l-.7 1.3h.8zM156 246.1h.3l-.2 1.4 .2 .2 .6-.3 .3-1.3h.3l-.4 1.8h-.3l.1-.3a.58 .58 0 0 1-.8 .4 .58 .58 0 0 1-.3-.8zM158 245.7l.3-.2-.1 .6h.3l-.3 .3-.3 1.1 .3 .5a.39 .39 0 0 1-.5-.1 .39 .39 0 0 1-.1-.5l.3-1h-.3zM159.1 245.4h.3l-.2 1a.57 .57 0 0 1 .8-.3 .57 .57 0 0 1 .2 .8l-.2 1h-.3l.3-1.4-.6-.1-.5 1.5h-.3zM160.8 246.3a.77 .77 0 0 1 1-.1 .77 .77 0 0 1 .3 .9h-1.3a.49 .49 0 0 0 .4 .6 .49 .49 0 0 0 .5-.4l.3 .1a.87 .87 0 0 1-1.3 .4 .87 .87 0 0 1 .1-1.5zM161.1 246.5l-.3 .4h1.1a.45 .45 0 0 0-.3-.5 .45 .45 0 0 0-.5 .1zM162.9 246.1h.3l-.1 .4a.58 .58 0 0 1 .8-.4 .58 .58 0 0 1 .3 .8l-.2 1h-.3l.2-1.1a.39 .39 0 0 0-.3-.5 .39 .39 0 0 0-.4 .4l-.4 1.2h-.3zM164.9 245.7l.3-.2-.1 .6h.3l-.4 .3-.2 1.1 .3 .5a.39 .39 0 0 1-.5-.1 .39 .39 0 0 1-.1-.5l.2-1h-.2zM166 245.4h.3l-.1 .4h-.3zM165.8 246.1h.3l-.4 1.8h-.3zM166.9 245.5h.6l-.5 .3 .3 .6h-.4l-.3 1.5h-.3l.3-1.5h-.3l.1-.3h.3zM167.5 245.4h.4l-.1 .4h-.3zM167.4 246.1h.3l-.4 1.8h-.3zM168.2 246.4l.2-.2a.69 .69 0 0 1 1.1 .5h-.3a.55 .55 0 0 0-.9 .2 .55 .55 0 0 0 .6 .7l.5-.3a.82 .82 0 0 1-1.3 .6 .82 .82 0 0 1 0-1.4zM170.1 246.3l.1-.1a.69 .69 0 0 1 .8-.1 .69 .69 0 0 1 .4 .8l-.2 1-.3-.2a.63 .63 0 0 1-.9 .3 .63 .63 0 0 1-.2-.9 .63 .63 0 0 1 .8-.2l.5-.1a.43 .43 0 0 0-.4-.5 .43 .43 0 0 0-.5 .4h-.3zM170.1 247.3a.43 .43 0 0 0 .5 .4 .43 .43 0 0 0 .3-.6zM172 245.7l.4-.2-.2 .6h.3l-.3 .3-.3 1.1 .3 .5a.39 .39 0 0 1-.5-.1 .39 .39 0 0 1 0-.5l.2-1h-.3zM173.1 245.4h.3l-.1 .4h-.3zM173 246.1h.3l-.4 1.8h-.3zM173.4 247a.95 .95 0 0 1 1.9 0 .95 .95 0 0 1-1.9 0zM173.7 247a.65 .65 0 0 0 1.3 0 .65 .65 0 0 0-1.3 0zM175.6 246.1h.3l-.1 .4a.58 .58 0 0 1 .8-.4 .58 .58 0 0 1 .3 .8l-.2 1h-.3l.2-1.1a.39 .39 0 0 0-.3-.5 .39 .39 0 0 0-.4 .4l-.4 1.2h-.3z"/>
<path d="M476.5 306.1l.2-.1a.69 .69 0 0 1 1 .5h-.3a.38 .38 0 0 0-.3-.4 .38 .38 0 0 0-.4 .3v.1a.73 .73 0 0 1 .8 .7 .73 .73 0 0 1-.7 .8 .73 .73 0 0 1-.7-.9h.3l.2 .4a.36 .36 0 0 0 .5 .1 .36 .36 0 0 0 .1-.5l-.3-.1a.52 .52 0 0 1-.5-.4 .52 .52 0 0 1 .1-.5zM478.4 306.1a.77 .77 0 0 1 .9-.1 .77 .77 0 0 1 .3 .9h-1.3a.49 .49 0 0 0 .4 .7 .49 .49 0 0 0 .6-.5l.3 .1a.87 .87 0 0 1-1.4 .4 .87 .87 0 0 1 .2-1.5zM478.6 306.3l-.2 .4h1a.45 .45 0 0 0-.2-.5 .45 .45 0 0 0-.6 .1zM480.2 306.2l.1-.1a.69 .69 0 0 1 1.2 .4h-.4a.55 .55 0 0 0-.9 .2 .55 .55 0 0 0 .6 .8l.5-.4a.82 .82 0 0 1-1.2 .6 .82 .82 0 0 1 0-1.4zM482 306h.3l-.3 1.3 .3 .3 .5-.4 .4-1.2h.3l-.4 1.8h-.3l.1-.4a.58 .58 0 0 1-.8 .4 .58 .58 0 0 1-.3-.8zM483.9 306h.2v.3l.7-.3-.6 .4-.4 1.4h-.3zM485.1 305.3h.3l-.1 .3h-.3zM484.9 306h.3l-.4 1.8h-.3zM485.8 305.5l.4-.2-.2 .7h.3l-.3 .2-.2 1 .2 .6a.39 .39 0 0 1-.5-.1 .39 .39 0 0 1 0-.4l.2-1.1-.2-.2h.2zM486.6 306h.3l.2 1.4 .8-1.4h.3l-1.1 2a.4 .4 0 0 1-.3 .5 .4 .4 0 0 1-.5-.3l.6-.4zM488.8 305.3h1.6v.3h-1.3l-.2 .8h1.3v.3h-1.3l-.3 1.1h-.3zM490.9 305.3h.3l-.1 .4h-.3zM490.7 306h.3l-.3 1.8h-.4zM491.7 305.3h.3l-.6 2.5h-.3zM492.4 305.5l.4-.2-.1 .7h.3l-.4 .2-.2 1.2 .2 .4a.39 .39 0 0 1-.5 0 .39 .39 0 0 1 0-.5l.2-1.1-.2-.2h.2zM493.2 306.2a.77 .77 0 0 1 .9-.2 .77 .77 0 0 1 .4 1h-1.4a.49 .49 0 0 0 .4 .6 .49 .49 0 0 0 .6-.4h.3a.87 .87 0 0 1-1.4 .4 .87 .87 0 0 1 .2-1.4zM493.4 306.3l-.2 .4 1 .1a.45 .45 0 0 0-.2-.6 .45 .45 0 0 0-.6 .1zM495.2 306h.3l-.1 .4 .8-.4-.6 .4-.4 1.4h-.3zM496.5 305.7a1.02 1.02 0 0 1 1.1-.4 1.02 1.02 0 0 1 .8 .8h-.4a.97 .97 0 0 0-1.5-.1 .97 .97 0 0 0 .3 1.5 .79 .79 0 0 0 1.1-.6l.3 .1a1.17 1.17 0 0 1-1.8 .6 1.17 1.17 0 0 1 .1-1.9zM499.1 305.3h.3l-.2 1a.58 .58 0 0 1 .8-.3 .58 .58 0 0 1 .2 .8l-.2 1h-.3l.3-1.4-.6-.1-.5 1.5h-.3zM500.8 306.2l.1-.1a.69 .69 0 0 1 .9-.1 .69 .69 0 0 1 .3 .8l-.1 1-.4-.2a.64 .64 0 0 1-.8 .3 .64 .64 0 0 1-.3-.9 .64 .64 0 0 1 .9-.2l.4-.1a.43 .43 0 0 0-.4-.5 .43 .43 0 0 0-.5 .4l-.3-.1zM500.8 307.2a.43 .43 0 0 0 .6 .4 .43 .43 0 0 0 .2-.6zM502.8 305.3h.3l-.1 .4h-.3zM502.6 306h.3l-.3 1.8h-.3zM503.4 306h.3v.4a.58 .58 0 0 1 .7-.4 .58 .58 0 0 1 .4 .8l-.3 1.1h-.3l.3-1.2a.39 .39 0 0 0-.3-.5 .39 .39 0 0 0-.5 .4l-.3 1.2h-.3zM506.3 305.3h.2l-.8 1.9 .2 1.4a2.4 2.4 0 0 1 .4-3.3zM506.6 305.3a2.19 2.19 0 0 1-.7 3.3l.8-1.6z"/>
<path d="M374.4 325.7l.3-.2-.1 .6h.3l-.4 .3-.2 1.1 .3 .5a.39 .39 0 0 1-.5-.1 .39 .39 0 0 1-.1-.5l.2-1h-.2zM375 327a.93 .93 0 0 1 1.8 0 .93 .93 0 0 1-1.8 0zM375.3 327a.65 .65 0 0 0 1.3 0 .65 .65 0 0 0-1.3 0zM377.3 325.5h.3l-.3 1.5 .9-.9h.4l-.8 .7 .5 1.2h-.3l-.4-1-.5 1h-.3zM379.1 326.3a.77 .77 0 0 1 .9-.1 .77 .77 0 0 1 .4 .9h-1.4a.49 .49 0 0 0 .4 .7 .49 .49 0 0 0 .6-.5l.3 .1a.87 .87 0 0 1-1.4 .4 .87 .87 0 0 1 .2-1.5zM379.3 326.5l-.2 .4h1a.45 .45 0 0 0-.2-.5 .45 .45 0 0 0-.6 .1zM380.9 326.1h.3l-.1 .4a.58 .58 0 0 1 .8-.4 .58 .58 0 0 1 .3 .8l-.2 1.1h-.4l.3-1.2a.39 .39 0 0 0-.3-.5 .39 .39 0 0 0-.5 .4l-.3 1.3h-.3z"/>
<path d="M441.4 355.5h.7l-.5 .3-.1 .3h.4l-.1 .3h-.3l-.4 1.5h-.3l.3-1.5h-.2v-.3h.3zM442.3 355.4h.4l-.1 .4h-.3zM442.2 356.1h.3l-.4 1.8h-.3zM443 356.1h.3l-.1 .4a.58 .58 0 0 1 .8-.4 .58 .58 0 0 1 .3 .8l-.2 1h-.3l.2-1.1a.39 .39 0 0 0-.3-.5 .39 .39 0 0 0-.4 .4l-.4 1.2h-.3zM444.9 356.3l.5-.2 .5 .3 .3-1h.3l-.6 2.5h-.2v-.2a.8 .8 0 0 1-1.2-.2 .8 .8 0 0 1 .4-1.2zM445.2 356.5l-.1 .1a.62 .62 0 0 0-.3 .8 .62 .62 0 0 0 .8 .3 .62 .62 0 0 0 .3-.9l-.3-.4zM446.9 355.4h1.8l-.1 .3h-1.4l-.2 .8h1.4v.3h-1.4l-.2 .9h1.5v.2h-1.9zM449.1 356.1h.3l-.1 .4a.58 .58 0 0 1 .8-.4 .58 .58 0 0 1 .3 .8l-.2 1h-.3l.2-1.1a.39 .39 0 0 0-.3-.5 .39 .39 0 0 0-.4 .4l-.4 1.2h-.3zM451.3 355.7l.4-.2-.2 .6h.3l-.3 .3-.3 1.1 .3 .5a.39 .39 0 0 1-.5-.1 .39 .39 0 0 1 0-.5l.2-1-.2-.3h.2zM452.1 355.4h.3v.4h-.3zM452 356.1h.3l-.4 1.8h-.3zM452.9 355.7l.4-.2-.2 .6h.3l-.3 .3-.3 1.1 .3 .5a.39 .39 0 0 1-.5-.1 .39 .39 0 0 1-.1-.5l.3-1-.2-.3h.2zM453.7 356.1h.3l.2 1.5 .8-1.5h.3l-1.1 2.1a.4 .4 0 0 1-.3 .5 .4 .4 0 0 1-.5-.3l.6-.4zM456.2 355.4h.2l-.8 1.9 .1 1.4a2.4 2.4 0 0 1 .5-3.3zM456.7 355.4a2.18 2.18 0 0 1-.6 3.3l.8-1.6z"/>
</g>
<path d="M124.9 74h18.9v175h-18.9z" fill-rule="evenodd" fill="#fff"/>
<path d="M124.9 74h18.9v175h-18.9z" fill="none" stroke="#000" stroke-width=".79"/>
<path d="M195.9 104h18.9v80h-18.9z" fill-rule="evenodd" fill="#fff"/>
<path d="M195.9 104h18.9v80h-18.9z" fill="none" stroke="#000" stroke-width=".79"/>
<path d="M68.3 184h127.6" fill="none" stroke="#000" stroke-width=".38" stroke-dasharray="1.9 1.3"/>
<path d="M70.6 182.8l-2.3 1.2 2.3 1.2" fill="none" stroke="#000" stroke-width=".38"/>
<path d="M282.9 114h19v10h-19z" fill-rule="evenodd" fill="#fff"/>
<path d="M282.9 114h19v10h-19z" fill="none" stroke="#000" stroke-width=".79"/>
<path d="M366.2 124h18.9v55h-18.9z" fill-rule="evenodd" fill="#fff"/>
<path d="M366.2 124h18.9v55h-18.9z" fill="none" stroke="#000" stroke-width=".79"/>
<path d="M441.9 134.3h18.9v34.5h-18.9z" fill-rule="evenodd" fill="#fff"/>
<path d="M441.9 134.3h18.9v34.5h-18.9z" fill="none" stroke="#000" stroke-width=".79"/>
<path d="M531.8 143.4h19v17.7h-19z" fill-rule="evenodd" fill="#fff"/>
<path d="M531.8 143.4h19v17.7h-19z" fill="none" stroke="#000" stroke-width=".79"/>
<path d="M607.5 89h19v8.5h-19z" fill-rule="evenodd" fill="#fff"/>
<path d="M607.5 89h19v8.5h-19z" fill="none" stroke="#000" stroke-width=".79"/>
<path d="M195.9 249h18.9v230h-18.9z" fill-rule="evenodd" fill="#fff"/>
<path d="M195.9 249h18.9v230h-18.9z" fill="none" stroke="#000" stroke-width=".79"/>
<path d="M282.9 269h19v15h-19z" fill-rule="evenodd" fill="#fff"/>
<path d="M282.9 269h19v15h-19z" fill="none" stroke="#000" stroke-width=".79"/>
<path d="M366.2 284h18.9v15h-18.9z" fill-rule="evenodd" fill="#fff"/>
<path d="M366.2 284h18.9v15h-18.9z" fill="none" stroke="#000" stroke-width=".79"/>
<path d="M441.9 298.5h18.9v10.5h-18.9z" fill-rule="evenodd" fill="#fff"/>
<path d="M441.9 298.5h18.9v10.5h-18.9z" fill="none" stroke="#000" stroke-width=".79"/>
<path d="M531.8 309h19v20h-19z" fill-rule="evenodd" fill="#fff"/>
<path d="M531.8 309h19v20h-19z" fill="none" stroke="#000" stroke-width=".79"/>
<path d="M683.2 359h19v45h-19z" fill-rule="evenodd" fill="#fff"/>
<path d="M683.2 359h19v45h-19z" fill="none" stroke="#000" stroke-width=".79"/>
<path d="M768.4 404h18.9v35h-18.9z" fill-rule="evenodd" fill="#fff"/>
<path d="M768.4 404h18.9v35h-18.9z" fill="none" stroke="#000" stroke-width=".79"/>
<text font-size="7.2" x="738.9" y="543.9">ГУИР.400201.307PP.3</text>
<text font-size="7.1" x="36.3" y="9.7" transform="rotate(-180 36.3 9.7)">РР.3</text>
<g font-size="5">
<text x="731.8" y="555.6">Личный кабинет</text>
<text x="728.3" y="560.5">сотрудника БГУИР.</text>
<text x="738.3" y="565.5">Диаграмма</text>
<text x="725.8" y="570.4">последовательности</text>
<text x="796.5" y="583.3">ЭВМ, гр890541</text>
</g>
<text font-size="4.2" x="792.2" y="562">У</text>
<g font-size="3.4">
<text x="55.6" y="45.1">GUI</text>
<text x="124.9" y="45.1">UserService</text>
<text x="197.8" y="45.1">Controller</text>
<text x="274.3" y="45.1">AuthentivicationService</text>
<text x="367.3" y="45.1">JwtService</text>
<text x="431.7" y="45.1">JwtAithentificationFilter</text>
<text x="530.1" y="45.1">SecurityConfig</text>
<text x="609.5" y="45.1">DataBase</text>
<text x="682.7" y="45.1">EntityService</text>
<text x="765.4" y="45.1">EntityRepository</text>
<text x="85.5" y="78">POST-request</text>
<text x="371.5" y="95.8">UserDetails</text>
<text x="153.2" y="103">Authentification</text>
<text x="233.5" y="113.4">authenticate()</text>
<text x="316.5" y="123">generateToken()</text>
<text x="496.9" y="160.2">token</text>
<text x="414.1" y="168">token</text>
<text x="291.1" y="178">token</text>
<text x="127.9" y="183">token</text>
<text x="74.9" y="228.1">POST-request\GET-request</text>
<text x="233.5" y="268.1">authenticate()</text>
<text x="318.2" y="283.1">isTokenValid()</text>
<text x="396.1" y="297.6">doFilterInternal()</text>
<text x="722.4" y="403.1">findEntity()</text>
<text x="488.4" y="438.1">EntityData</text>
<text x="128.8" y="478.2">EntityData</text>
<text x="651.6" y="558">Изм.</text>
<text x="658.7" y="558">Лист</text>
<text x="706.7" y="558">Дата</text>
<text x="789.6" y="553">Лит.</text>
<text x="804.3" y="553">Масса</text>
<text x="819.1" y="553">Масштаб</text>
<text x="652.1" y="563">Разраб.</text>
<text x="670" y="563">Игнатович</text>
<text x="672.2" y="558">№ докум.</text>
<text x="693.7" y="558">Подп.</text>
<text x="652.1" y="568">Пров.</text>
<text x="669.6" y="567.8">Селезнев</text>
<text x="651.9" y="573">Т. Контр.</text>
<text x="669.7" y="572.8">Селезнев</text>
<text x="787.7" y="573">Лист</text>
<text x="807.7" y="573">Листов</text>
<text x="826.2" y="573">1</text>
<text x="652.1" y="578">Реценз.</text>
<text x="651.9" y="583">Н. Контр.</text>
<text x="670.1" y="582.8">Клинцевич</text>
<text x="670.1" y="587.6">Никульшин</text>
<text x="652.1" y="588">Утв.</text>
</g>
</svg>
